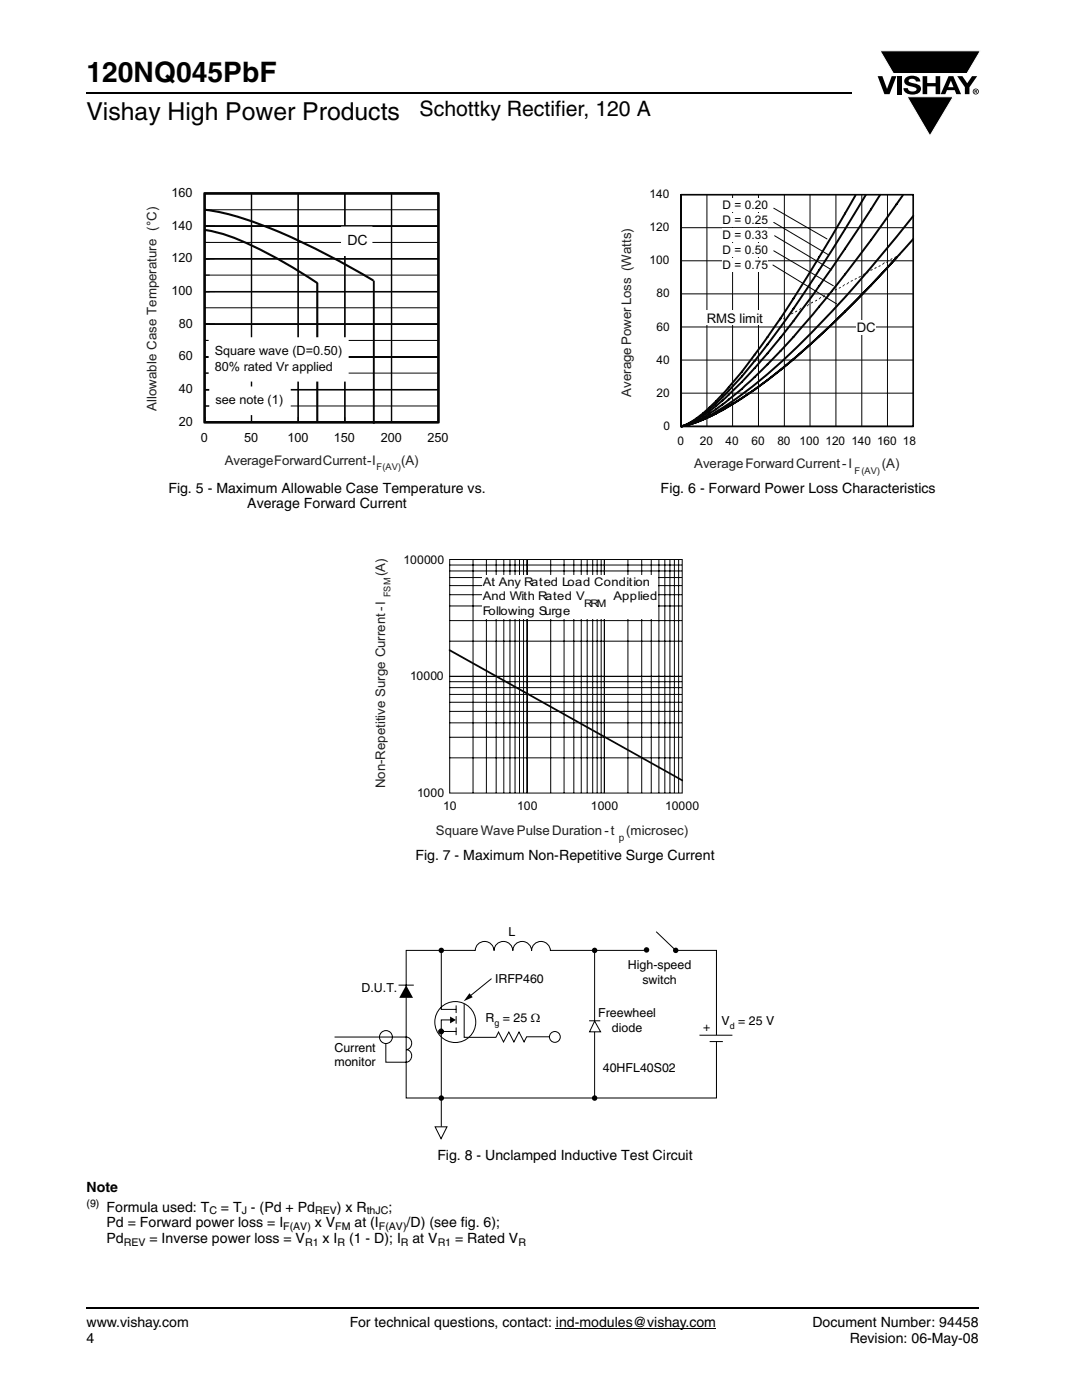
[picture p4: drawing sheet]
<svg xmlns="http://www.w3.org/2000/svg" width="216mm" height="279mm" viewBox="0 0 216 279" stroke-linecap="round" stroke-linejoin="round" font-family="sans-serif">
<path d="M110.9 265.1h32" fill="none" stroke="#000" stroke-width=".2"/>
<path d="M17.3 261h178" fill="none" stroke="#000" stroke-width=".36"/>
<path d="M175.1 10.1h20.7v17.2h-20.7z" fill="#fff"/>
<g fill="#000">
<path d="M175.1 15.2h1l.9 2.5 .9-2.5h1l-1.4 3.6h-1zM175.6 10.1h20l-2.7 4.6h-14.6zM179 15.2h.9v3.6h-.9zM180.8 15.5a2.1 2.1 0 0 1 2.7 .3l.1 .5h-.8a.79 .79 0 0 0-.7-.6 .79 .79 0 0 0-.8 .4l.2 .3 1 .3a1.08 1.08 0 0 1 1.3 1 1.08 1.08 0 0 1-1.1 1.1 1.73 1.73 0 0 1-2.4-1.2h.9a.96 .96 0 0 0 .8 .7 .96 .96 0 0 0 .9-.5 1.31 1.31 0 0 0-1.2-.6 1.03 1.03 0 0 1-1.1-.5 1.03 1.03 0 0 1 .2-1.2zM184.1 15.2h.9v1.4h1.7v-1.4h.9v3.6h-.9v-1.6h-1.7v1.6h-.9zM181 19.3h9.2l-4.6 7.8zM191 15.2h1l1 1.4 1-1.4h1l-1.6 2.2v1.4h-.9v-1.4z"/>
<path d="M189.7 16.1l-.5 1.3h1.1zM189.3 15.2h.9l1.6 3.6h-1l-.3-.8h-1.5l-.4 .8h-.9z"/>
<path d="M194.6 18v.2h.2v-.1zM194.5 17.9l.4 .1 .1 .1-.2 .2 .2 .3-.3-.3-.1 .3h-.1zM194.2 18.3a.5 .5 0 0 0 1 0 .5 .5 0 0 0-1 0zM194.1 18.3a.6 .6 0 0 1 1.2 0 .6 .6 0 0 1-1.2 0z"/>
</g>
<path d="M175.6 10.1h20l-2.7 4.6h-14.6zM181 19.3h9.2l-4.6 7.8z" fill="none" stroke="#fff" stroke-width=".2"/>
<path d="M17.3 18.6h152.7" fill="none" stroke="#000" stroke-width=".36"/>
<path d="M29 37h60.5v57.4h-60.5z" fill="#fff"/>
<path d="M40.8 38.6h46.7v45.7h-46.7z" fill-rule="evenodd" fill="#fff"/>
<path d="M40.6 38.6h47.1M40.8 38.6h46.7v45.7h-46.7zM40.8 38.4v46.1M87.5 38.4v46.1M40.6 84.3h47.1" fill="none" stroke="#050504" stroke-width=".42"/>
<path d="M40.8 38.6v45.7M50.2 38.6v45.7M59.5 38.6v45.7M68.8 38.6v45.7M78.1 38.6v45.7M87.5 38.6v45.7" fill="none" stroke="#050504" stroke-width=".2"/>
<path d="M40.8 38.6v45.7h46.7v-45.7M50.2 38.6v45.7M59.5 38.6v45.7M68.8 38.6v45.7M78.1 38.6v45.7" fill="none" stroke="#050504" stroke-width=".28"/>
<g fill="#fff">
<path d="M40.1 85.9h1.4v2.8h-1.4z"/>
<path d="M48.7 85.9h2.8v2.8h-2.8z"/>
<path d="M57.3 85.9h4.3v2.8h-4.3z"/>
<path d="M66.6 85.9h4.2v2.8h-4.2z"/>
<path d="M76 85.9h4.2v2.8h-4.2z"/>
<path d="M85.3 85.9h4.2v2.8h-4.2z"/>
</g>
<g fill="none" stroke="#050504" stroke-width=".2">
<path d="M40.8 38.6h46.7M40.8 58.2h46.7M40.8 54.9h46.7M40.8 51.6h46.7M40.8 48.4h46.7M40.8 45.1h46.7M40.8 41.9h46.7M40.8 77.8h46.7M40.8 74.5h46.7M40.8 71.2h46.7M40.8 67.9h46.7M40.8 64.7h46.7"/>
<path d="M40.8 61.4h46.7M40.8 84.3h46.7M40.8 81h46.7"/>
</g>
<path d="M40.8 38.6h46.7M40.8 58.2h46.7M40.8 51.6h46.7M40.8 45.1h46.7M40.8 77.8h46.7M40.8 71.2h46.7M40.8 64.7h46.7M40.8 84.3h46.7" fill="none" stroke="#050504" stroke-width=".28"/>
<path d="M35.7 82.7h2.8v2.9h-2.8z" fill="#fff"/>
<path d="M40.8 77.8h2" fill="none" stroke="#050504" stroke-width=".2"/>
<path d="M35.7 76.2h2.8v2.8h-2.8z" fill="#fff"/>
<path d="M40.8 71.2h2" fill="none" stroke="#050504" stroke-width=".2"/>
<path d="M35.7 69.6h2.8v2.9h-2.8z" fill="#fff"/>
<path d="M40.8 64.7h2" fill="none" stroke="#050504" stroke-width=".2"/>
<path d="M35.7 63.1h2.8v2.9h-2.8z" fill="#fff"/>
<path d="M40.8 58.2h2" fill="none" stroke="#050504" stroke-width=".2"/>
<path d="M34.2 56.6h4.3v2.8h-4.3z" fill="#fff"/>
<path d="M40.8 51.6h2" fill="none" stroke="#050504" stroke-width=".2"/>
<path d="M34.2 50.1h4.3v2.8h-4.3z" fill="#fff"/>
<path d="M40.8 45.1h2" fill="none" stroke="#050504" stroke-width=".2"/>
<path d="M34.2 43.6h4.3v2.8h-4.3z" fill="#fff"/>
<path d="M40.8 38.6h2" fill="none" stroke="#050504" stroke-width=".2"/>
<path d="M34.2 37h4.3v2.9h-4.3z" fill="#fff"/>
<path d="M40.9 45.9a43.2 43.2 0 0 1 13.8 5.3l4.3 2.5 4.2 2.7M40.9 41.9a65.5 65.5 0 0 1 19 6.3l6.7 3.3 7.8 4.4" fill="none" stroke="#050504" stroke-width=".42"/>
<path d="M74.6 56v28.6" fill="none" stroke="#050504" stroke-width=".38"/>
<g fill="#fff">
<path d="M68 45.2h6.3v5.9h-6.3z" fill-rule="evenodd"/>
<path d="M41.8 77.1h16.2v5.7h-16.2z" fill-rule="evenodd"/>
</g>
<path d="M63.3 56.4v27.6" fill="none" stroke="#050504" stroke-width=".42"/>
<g fill="#fff">
<path d="M41.6 67.3h28v8.9h-28z" fill-rule="evenodd"/>
<path d="M135.9 38.8h46.3v46.3h-46.3z" fill-rule="evenodd"/>
</g>
<path d="M123.7 36.3h59.1v58.8h-59.1z" fill="#fff"/>
<path d="M135.9 38.8h46.3v46.3h-46.3zM135.9 38.8v46.3h46.3" fill="none" stroke="#050504" stroke-width=".26"/>
<g fill="none" stroke="#050504" stroke-width=".2">
<path d="M135.9 38.8h46.3v46.3h-46.3zM141.1 38.8v46.3M146.2 38.8v46.3M151.3 38.8v46.3M156.5 38.8v46.3M161.6 38.8v46.3M166.8 38.8v46.3M172 38.8v46.3M177.1 38.8v46.3M135.9 58.6h46.3M135.9 52h46.3M135.9 45.4h46.3"/>
<path d="M135.9 78.5h46.3M135.9 71.9h46.3M135.9 65.3h46.3"/>
</g>
<g fill="#050504">
<path d="M155.5 63.9l.4-.3-.4 .6z"/>
<path d="M156.7 63.1v.2l-.4 .4z"/>
<path d="M157.5 62.8v.2l-.4 .3v-.2z"/>
<path d="M157.9 62.5l.4-.1v.1l-.4 .3z"/>
<path d="M158.7 62.2l.3-.2v.2l-.3 .2z"/>
<path d="M159.9 61.4v.2l-.4 .4z"/>
<path d="M160.2 61.4l.5-.4v.2l-.5 .4z"/>
<path d="M161 61l.5-.4-.5 .6z"/>
<path d="M161.8 60.4l.4-.2v.2l-.4 .2z"/>
<path d="M162.6 60l.4-.2v.2l-.4 .2z"/>
<path d="M163.4 59.6l.4-.4v.2l-.4 .4z"/>
<path d="M164.6 58.8l-.4 .6v-.2z"/>
<path d="M165.4 58.4v.2l-.4 .4z"/>
<path d="M165.8 58.2l.4-.2v.2l-.4 .2z"/>
<path d="M166.6 57.8l.4-.2v.2l-.4 .2z"/>
<path d="M167.4 57.4l.4-.1v.1l-.4 .2z"/>
<path d="M168.2 57l.4-.3-.4 .6z"/>
<path d="M169.4 56.2v.2l-.4 .4z"/>
<path d="M169.8 56.1l.3-.2v.2l-.3 .1z"/>
<path d="M170.6 55.6l.3-.1v.1l-.3 .3z"/>
<path d="M171.3 55.3l.4-.2v.2l-.4 .2z"/>
<path d="M172.5 54.5v.2l-.4 .4z"/>
<path d="M173.3 54.1v.2l-.4 .4v-.2z"/>
<path d="M173.7 53.9l.4-.2v.2l-.4 .2z"/>
<path d="M174.5 53.5l.4-.2v.2l-.4 .2z"/>
<path d="M175.3 53.1l.4-.2v.2l-.4 .2z"/>
<path d="M176.1 52.7l.4-.4v.2l-.4 .4z"/>
<path d="M176.9 52.3l.4-.4-.4 .6z"/>
<path d="M177.7 51.7l.4-.2v.2l-.4 .2z"/>
<path d="M178.5 51.3l.4-.2v.2l-.4 .2z"/>
<path d="M179.2 50.9l.5-.2v.2l-.5 .2z"/>
</g>
<g fill="none" stroke="#050504" stroke-width=".39">
<path d="M170.7 39l-8.3 14-6.7 10.5-4.4 6.3-3.3 4.4-4.6 5.3a21.2 21.2 0 0 1-6.4 5.2l-.9 .3M172.8 38.8l-7.8 12.7-7.8 11.7-7 9.3-2.2 2.6-3.9 4.2a22.4 22.4 0 0 1-7.1 5.4l-.6 .3M175.6 38.9l-6.5 10-6.7 9.8-6.7 8.7-4.3 5.1a54.8 54.8 0 0 1-12.6 11.4l-2.4 1.1M180.2 39l-6.4 8.9-8.6 11.2-6.9 8.1-6.9 7.2a49.7 49.7 0 0 1-13.1 9.9l-2 .7M178.9 51.4l-5.1 5.6-7.5 7.4-6 5.6-5 4.1-4.7 3.6-6.1 4-4.2 2.1-2.1 .8-1.8 .4M182.2 47.7a233.5 233.5 0 0 1-28.1 27.4 61.6 61.6 0 0 1-15.3 9.2l-2.9 .8M182.2 43.1a249 249 0 0 1-28 30.7 60.8 60.8 0 0 1-15.3 10.4l-3 .9M136.1 85.1h-.2M136.1 85v.1M136.1 85h.3M136.3 85l-.2 .1M136.4 85h-.3"/>
<path d="M136.4 85h-.1"/>
</g>
<path d="M178.9 47.2l-5.7 6.9-8.6 9.5-6.3 6.4-5.1 4.7-4.3 3.4-4.8 3.3-4.1 2.3-1.9 .8-2.2 .6" fill="none" stroke="#6abd45" stroke-width=".2"/>
<g fill="#fff">
<path d="M144.2 39.6h9.1v2.8h-9.1z"/>
<path d="M144.2 42.6h9.1v2.7h-9.1z"/>
<path d="M144.2 45.5h9.1v2.8h-9.1z"/>
<path d="M144.2 48.5h9.1v2.7h-9.1z"/>
<path d="M144.2 51.5h9.1v2.7h-9.1z"/>
<path d="M141 62h11.3v2.9h-11.3z"/>
<path d="M170.9 63.9h3.9v2.9h-3.9z"/>
</g>
<path d="M154.2 52.9l12.7 7.7M154.4 50.1l11.9 6.9M154.4 44.4l10.9 6.5M154.4 41.5l10.6 6.2M154.6 47l11.3 6.9" fill="none" stroke="#050504" stroke-width=".2"/>
<path d="M74.5 110.4h65v58h-65z" fill="#fff"/>
<g fill="none" stroke="#050504" stroke-width=".2">
<path d="M89.7 111.7h46.4v46.6h-46.4zM89.7 112.8h46.4M89.7 113.9h46.4M89.7 115.3h46.4M89.7 116.9h46.4M89.7 118.7h46.4M94.4 111.7v46.6M97.1 111.7v46.6M99 111.7v46.6M100.5 111.7v46.6M101.8 111.7v46.6M102.8 111.7v46.6"/>
<path d="M103.7 111.7v46.6M104.5 111.7v46.6M105.2 111.7v46.6M109.9 111.7v46.6M112.6 111.7v46.6M114.5 111.7v46.6M116 111.7v46.6M117.2 111.7v46.6M118.3 111.7v46.6M119.2 111.7v46.6M120 111.7v46.6M120.6 111.7v46.6"/>
<path d="M125.3 111.7v46.6M128 111.7v46.6M130 111.7v46.6M131.5 111.7v46.6M132.7 111.7v46.6M133.7 111.7v46.6M134.6 111.7v46.6M135.4 111.7v46.6M89.7 136h46.4M89.7 137.2h46.4M89.7 138.6h46.4M89.7 135h46.4"/>
<path d="M89.7 120.9h46.4M89.7 123.9h46.4M89.7 128h46.4M89.7 140.2h46.4M89.7 142h46.4M89.7 144.3h46.4M89.7 147.1h46.4M89.7 151.2h46.4"/>
</g>
<path d="M89.6 129.6h.2l46.5 26a.18 .18 0 0 1 0 .3 .18 .18 0 0 1-.3 0l-46.4-26z" fill="#050504"/>
<g fill="#fff">
<path d="M96.3 114.7h35v8.7h-35z"/>
<path d="M66.7 184.7h87.8v42.8h-87.8z"/>
</g>
<g fill="none" stroke="#000" stroke-width=".2">
<path d="M79.5 196.6h3.1M88.1 189.7v11.7h2.9M98.1 195.3l-4.4 3.5M98.6 189.7a1.88 1.88 0 0 1 1.9-1.8 1.88 1.88 0 0 1 1.8 1.9M98.6 189.8a1.88 1.88 0 0 0-1.8-1.9 1.88 1.88 0 0 0-2 1.8h-13.8v29.4h62v-11.3M102.3 189.7a1.88 1.88 0 0 1 1.9-1.8 1.88 1.88 0 0 1 1.9 1.9M106.1 189.7a1.88 1.88 0 0 1 1.9-1.8 1.88 1.88 0 0 1 1.8 1.9M109.8 189.7h19.1M118.6 189.7v14M130.9 185.9l3.9 3.8M134.9 189.7h8.1v16.9M66.8 207h14.3a1.27 1.27 0 0 1 1 1.2 1.27 1.27 0 0 1-1 1.3 1.27 1.27 0 0 1 1 1.2 1.27 1.27 0 0 1-1 1.3h-4.1v-3.8"/>
<path d="M88.1 205.7v19.2M90 203.5h-1.9v2.4h2.9M91 200.7v1.5M91 202.8v1.5M91 205.1v1.5M92.6 200.3v6.7h6.4l.5-1 1 1.9 1-1.9 1 2 1.1-2 1 1.9 .5-1h4.6M117.6 203.7h2.2M118.6 203.8l1.2 2.1h-2.2zM118.6 205.9v13.3M139.6 206.6h6.5M141.6 207.9h2.6M86.8 224.9h2.4l-1.2 2.4z"/>
<circle cx="77" cy="207" r="1.29"/>
<circle cx="88" cy="205.9" r=".49"/>
<circle cx="90.8" cy="204" r="4.1"/>
<circle cx="110.7" cy="206.9" r="1.08"/>
</g>
<g fill="#000">
<path d="M81 196.6l1.4 2.5h-2.7zM93.7 198.2l.6 .8-1.8 .8zM89.8 202.9l1.2 .7-1.2 .6z"/>
<circle cx="88.1" cy="189.7" r=".54"/>
<circle cx="118.7" cy="189.7" r=".54"/>
<circle cx="129" cy="189.6" r=".54"/>
<circle cx="134.8" cy="189.7" r=".54"/>
<circle cx="88" cy="205.9" r=".49"/>
<circle cx="88.1" cy="219.1" r=".54"/>
<circle cx="118.7" cy="219.1" r=".54"/>
</g>
<text font-size="5.6" x="17.3" y="16.4">120NQ045PbF</text>
<text font-size="4.9" x="17.3" y="24">Vishay High Power Products</text>
<text font-size="4.2" x="83.7" y="23.1">Schottky Rectifier, 120 A</text>
<text font-size="2.8" fill="#050504" x="69.3" y="49">DC</text>
<g font-size="2.8">
<text x="33.6" y="98.3">Fig. 5 - Maximum Allowable Case Temperature vs.</text>
<text x="49.3" y="101.5">Average Forward Current</text>
<text x="131.8" y="98.3">Fig. 6 - Forward Power Loss Characteristics</text>
<text x="82.9" y="171.7">Fig. 7 - Maximum Non-Repetitive Surge Current</text>
<text x="87.3" y="231.6">Fig. 8 - Unclamped Inductive Test Circuit</text>
<text x="17.3" y="237.9">Note</text>
<text x="21.3" y="245">Pd = Forward power loss = I</text>
<text x="21.3" y="241.8">Formula used: T</text>
<text x="44.1" y="241.8">= T - (Pd + Pd</text>
<text x="62.8" y="245">x V</text>
<text x="67.2" y="241.8">) x R</text>
<text x="70.7" y="245">at (I</text>
<text x="77.5" y="241.8">;</text>
<text x="81.1" y="245">/D) (see fig. 6);</text>
<text x="21.3" y="248.1">Pd</text>
<text x="29.8" y="248.1">= Inverse power loss = V</text>
<text x="64.4" y="248.1">x I</text>
<text x="69.7" y="248.1">(1 - D); I</text>
<text x="82.3" y="248.1">at V</text>
<text x="90.8" y="248.1">= Rated V</text>
<text x="17.3" y="264.9">www.vishay.com</text>
<text x="17.3" y="268.1">4</text>
<text x="69.8" y="264.9">For technical questions, contact: ind-modules@vishay.com</text>
<text x="162.1" y="264.9">Document Number: 94458</text>
<text x="169.6" y="268.1">Revision: 06-May-08</text>
</g>
<g font-size="2.6" fill="#050504">
<text x="141" y="64.4">RMS limit</text>
<text x="170.9" y="66.3">DC</text>
</g>
<g font-size="2.6" fill="#211e1e">
<text x="31.3" y="82" transform="rotate(-90 31.3 82)">Allowable Case Temperature (°C)</text>
<text x="126" y="79.2" transform="rotate(-90 126 79.2)">Average Power Loss (Watts)</text>
<text x="44.8" y="92.7">Average Forward Current - I</text>
<text x="80.1" y="92.7">(A)</text>
<text x="138.5" y="93.4">Average Forward Current - I</text>
<text x="176" y="93.4">(A)</text>
<text x="76.8" y="115" transform="rotate(-90 76.8 115)">(A)</text>
<text x="76.8" y="157.3" transform="rotate(-90 76.8 157.3)">Non-Repetitive Surge Current - I</text>
<text x="87" y="166.6">Square Wave Pulse Duration - t</text>
<text x="125" y="166.6">(microsec)</text>
</g>
<g font-size="2.5" fill="#050504">
<text x="34.2" y="39.3">160</text>
<text x="34.2" y="45.8">140</text>
<text x="34.2" y="52.4">120</text>
<text x="34.2" y="58.9">100</text>
<text x="35.7" y="65.4">80</text>
<text x="35.7" y="71.9">60</text>
<text x="42.9" y="70.9">Square wave (D=0.50)</text>
<text x="42.9" y="74">80% rated Vr applied</text>
<text x="35.7" y="78.4">40</text>
<text x="43" y="80.7">see note (1)</text>
<text x="35.7" y="85">20</text>
<text x="40.1" y="88.2">0</text>
<text x="48.7" y="88.2">50</text>
<text x="57.3" y="88.2">100</text>
<text x="66.6" y="88.2">150</text>
<text x="76" y="88.2">200</text>
<text x="85.3" y="88.2">250</text>
</g>
<g font-size="2.5">
<text x="101.5" y="186.9">L</text>
<text x="72.2" y="198">D.U.T.</text>
<text x="98.8" y="196.1">IRFP460</text>
<text x="125.3" y="193.4">High-speed</text>
<text x="128.2" y="196.3">switch</text>
<text x="96.9" y="204">R = 25 Ω</text>
<text x="119.4" y="203.1">Freewheel</text>
<text x="66.7" y="209.9">Current</text>
<text x="122.1" y="206">diode</text>
<text x="140.3" y="205.8">+</text>
<text x="144" y="204.6">V = 25 V</text>
<text x="66.7" y="212.8">monitor</text>
<text x="120.3" y="214">40HFL40S02</text>
</g>
<g font-size="2.4" fill="#050504">
<text x="129.6" y="39.6">140</text>
<text x="144.2" y="41.8">D = 0.20</text>
<text x="129.6" y="46.2">120</text>
<text x="144.2" y="44.8">D = 0.25</text>
<text x="144.2" y="47.7">D = 0.33</text>
<text x="129.6" y="52.8">100</text>
<text x="144.2" y="50.7">D = 0.50</text>
<text x="144.2" y="53.7">D = 0.75</text>
<text x="131" y="59.4">80</text>
<text x="131" y="66">60</text>
<text x="131" y="72.6">40</text>
<text x="131" y="79.2">20</text>
<text x="132.4" y="85.8">0</text>
<text x="135.2" y="88.8">0</text>
<text x="139.7" y="88.8">20</text>
<text x="144.8" y="88.8">40</text>
<text x="149.9" y="88.8">60</text>
<text x="155.1" y="88.8">80</text>
<text x="159.6" y="88.8">100 120 140 160 18</text>
<text x="80.5" y="112.5">100000</text>
<text x="96.3" y="116.9">At Any Rated Load Condition</text>
<text x="96.3" y="119.8">And With Rated V</text>
<text x="122.4" y="119.8">Applied</text>
<text x="96.3" y="122.7">Following Surge</text>
<text x="81.8" y="135.8">10000</text>
<text x="83.2" y="159.1">1000</text>
<text x="88.4" y="161.7">10</text>
<text x="103.2" y="161.7">100</text>
<text x="117.9" y="161.7">1000</text>
<text x="132.7" y="161.7">10000</text>
</g>
<text font-size="2.1" fill="#050504" x="116.5" y="121.2">RRM</text>
<g font-size="2.1">
<text x="17.3" y="240.9">(9)</text>
<text x="41.8" y="242.3">C</text>
<text x="48.2" y="242.3">J</text>
<text x="56.5" y="245.5">F(AV)</text>
<text x="62.9" y="242.3">REV</text>
<text x="66.9" y="245.5">FM</text>
<text x="73.2" y="242.3">thJC</text>
<text x="75.6" y="245.5">F(AV)</text>
<text x="24.7" y="248.6">REV</text>
<text x="60.9" y="248.6">R1</text>
<text x="67.3" y="248.6">R</text>
<text x="80" y="248.6">R</text>
<text x="87.3" y="248.6">R1</text>
<text x="103.4" y="248.6">R</text>
</g>
<text font-size="2" fill="#211e1e" x="123.5" y="167.8">p</text>
<g font-size="1.9" fill="#211e1e">
<text x="75.1" y="93.8">F (AV)</text>
<text x="170.5" y="94.5">F (AV)</text>
<text x="77.9" y="119.2" transform="rotate(-90 77.9 119.2)">FSM</text>
</g>
<g font-size="1.8">
<text x="98.7" y="204.7">g</text>
<text x="145.6" y="205.4">d</text>
</g>
</svg>
